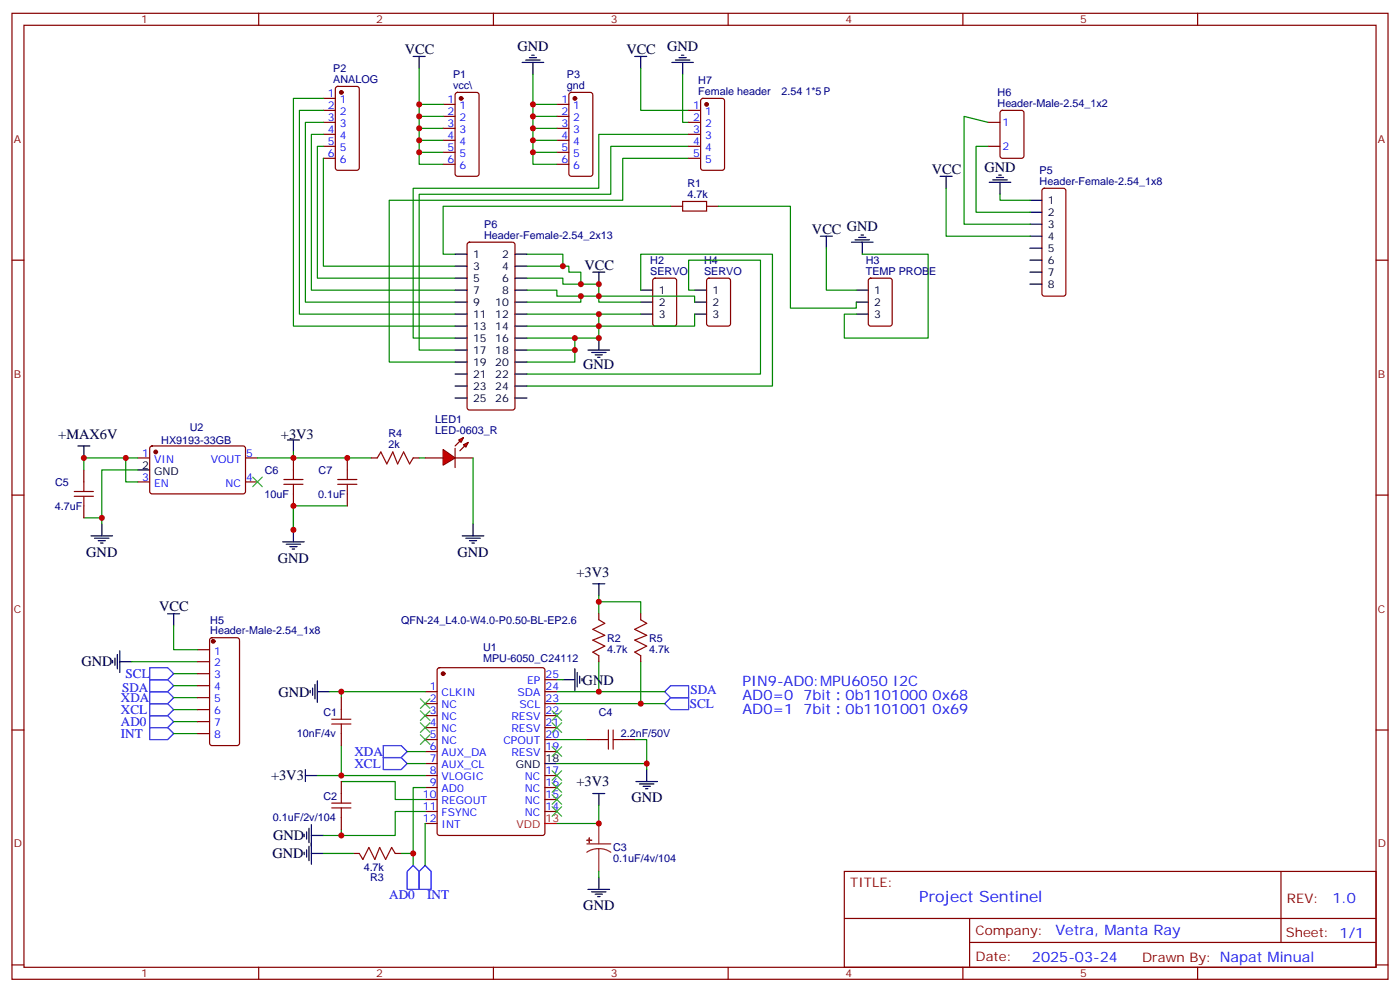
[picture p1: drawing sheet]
<svg xmlns="http://www.w3.org/2000/svg" width="412mm" height="292mm" viewBox="0 0 412 292" stroke-linecap="round" stroke-linejoin="round" font-family="sans-serif">
<g fill="none" stroke="#870000" stroke-width=".35">
<path d="M3.5 3.9h405.4v284.4h-405.4zM7.1 7.4h398.2v277.3h-398.2zM76.2 3.9v3.5M145.3 3.9v3.5M214.5 3.9v3.5M283.6 3.9v3.5M352.8 3.9v3.5M95.2 29h3.6M95.2 32.5h3.6M95.2 36h3.6M95.2 39.5h3.6M99 25.6l.5-.2h5.6l.7 .5v23.5l-.4 .7h-5.9l-.7-.4v-23.6z"/>
<path d="M130.5 30.7h3.6M130.5 34.3h3.6M130.5 37.8h3.6M134.3 27.4l.5-.2h5.6l.7 .4v23.6l-.5 .6-5.8 .1-.7-.5v-23.5zM164 30.7h3.6M164 34.3h3.6M164 37.8h3.6M167.8 27.4l.5-.2h5.6l.7 .4v23.6l-.4 .6-5.9 .1-.7-.5v-23.5zM95.2 43.1h3.6M95.2 46.6h3.6M130.5 41.3h3.6M130.5 44.8h3.6"/>
<path d="M130.5 48.4h3.6M164 41.3h3.6M164 44.8h3.6M164 48.4h3.6M3.5 76.6h3.6M197.6 60.7h3.5M208.1 60.7h3.6M405.3 76.6h3.6M192.5 82.1l.5-.2h5.6l.7 .4v13l-.4 .6-5.9 .1-.7-.5v-12.9zM208.4 82.1l.4-.2h5.7l.6 .4 .1 13-.5 .6-5.9 .1-.6-.5-.1-12.9zM256 82.1l.5-.2h5.6l.7 .4v13l-.4 .6-5.9 .1-.7-.5v-12.9zM40.6 134.8h3.5"/>
<path d="M44.3 131.5l.5-.2h27.1l.4 .7v12.9l-.7 .5-27.1-.1-.4-.6v-12.7zM72.3 134.8h3.5M3.5 145.7h3.6M40.6 141.9h3.5M72.3 141.9h3.5M405.3 145.7h3.6M129 196.7l.5-.2h30.3l.7 .5v48.2l-.4 .7h-30.6l-.7-.4v-48.3zM3.5 214.9h3.6M125.2 203.6h3.6M125.2 207.1h3.6M125.2 210.6h3.6M125.2 214.2h3.6"/>
<path d="M125.2 217.7h3.6M160.5 203.6h3.5M160.5 207.1h3.5M160.5 210.6h3.5M160.5 214.2h3.5M160.5 217.7h3.5M160.5 200.1h3.5M405.3 214.9h3.6M125.2 221.2h3.6M125.2 224.8h3.6M125.2 228.3h3.6M125.2 231.8h3.6"/>
<path d="M125.2 235.3h3.6M125.2 238.9h3.6M160.5 221.2h3.5M160.5 228.3h3.5M160.5 231.8h3.5M160.5 235.3h3.5M160.5 238.9h3.5M125.2 242.4h3.6M248.7 256.5h156.6v28.2h-156.6zM377.3 256.5v20.9M248.7 270.4h156.5M285.6 277.4h119.6"/>
<path d="M285.6 270.4v14.1M3.5 284h3.6M76.2 284.7v3.6M145.3 284.7v3.6M214.5 284.7v3.6M283.6 284.7v3.6M352.8 284.7v3.6M405.3 284h3.6"/>
</g>
<g fill="none" stroke="#000" stroke-width=".35">
<path d="M121.7 16.6h3.5M123.5 16.6v3.5M153.8 18.4h6.4M154.9 17.7h4.2M155.9 17h2.1M156.6 16.3h.7M157 18.4v3.5M187 16.6h3.5M188.7 16.6v3.5M197.9 18.4h6.4M199 17.7h4.2M200 17h2.1"/>
<path d="M200.7 16.3h.7M201.1 18.4v3.5M241.7 69.5h3.5M243.4 69.5v3.6M250.8 71.3h6.4M251.9 70.6h4.2M252.9 69.9h2.2M253.6 69.2h.8M254 71.3v3.5M174.6 80.1h3.6M176.4 80.1v3.5M176.4 99.5v3.5"/>
<path d="M188.7 92.5h3.6M188.7 85.4h3.6M188.7 88.9h3.6M204.6 92.5h3.5M204.6 85.4h3.5M204.6 88.9h3.5M252.2 92.5h3.6M252.2 85.4h3.6M252.2 88.9h3.6M173.2 103h6.4M174.3 103.8h4.2M175.3 104.5h2.1"/>
<path d="M176 105.2h.7M22.9 131.3h3.6M24.7 131.3v3.5M40.6 138.3h3.5M84.7 129.5h3.5M86.4 129.5v3.5M26.8 157.7h6.4M27.9 158.4h4.2M28.9 159.1h2.1M29.6 159.8h.7M30 154.2v3.5M83.3 159.5h6.3"/>
<path d="M86.4 156v3.5M84.3 160.2h4.2M85.4 160.9h2.1M86.1 161.6h.7M174.6 171.8h3.6M176.4 171.8v3.6M33.2 194.4v.7M33.9 193.7v2.1M34.6 192.7v4.2M35.3 194.8h3.5M35.3 191.6v6.3M91.4 203.2v.7"/>
<path d="M92.1 202.5v2.1M92.8 201.5v4.2M93.5 203.6h3.5M93.5 200.4v6.4M90 228.3h3.5M90 226.5v3.5M160.5 224.8h3.5M174.6 233.6h3.6M176.4 233.6v3.5M187.3 230h6.4M188.4 230.8h4.2M189.4 231.5h2.2"/>
<path d="M190.1 232.2h.8M190.5 226.5v3.5M89.6 245.6v.7M90.3 244.9v2.1M91 243.8v4.2M91.7 245.9h3.5M91.7 242.7v6.4M176.4 258.3v3.5M173.2 261.8h6.4M174.3 262.5h4.2M175.3 263.2h2.1M176 263.9h.7"/>
</g>
<g fill="none" stroke="#008700" stroke-width=".35">
<path d="M95.2 29h-8.8v67h47.7M95.2 32.5h-7v60h45.9M95.2 36h-5.2v52.9h44.1M95.2 39.5h-3.5v45.9h42.4M123.5 20.1v10.6h7M123.5 30.7v3.6h7M123.5 34.3v3.5h7M123.5 37.8v3.5h7M157 21.9v8.8h7M157 30.7v3.6h7M157 34.3v3.5h7M157 37.8v3.5h7"/>
<path d="M188.7 20.1v12.4h14.1M201.1 21.9v14.1h1.7M202.8 39.5h-26.4v15.9h-54.7v44.1h12.4M95.2 43.1h-1.7v38.8h40.6M95.2 46.6v31.8h38.9M123.5 41.3v3.5h7M123.5 44.8v3.6h7M157 41.3v3.5h7M157 44.8v3.6h7M202.8 43.1h-22.9v14.1h-56.4v45.8h10.6M202.8 46.6h-19.4v12.3h-68.7v47.7h19.4M155.2 78.4h12.4v1.7h3.5v3.5"/>
<path d="M155.2 74.8h10.6v3.6M197.6 60.7h-67.1v14.1h3.6M211.7 60.7h21.1v30h19.4v-1.8M243.4 73.1v12.3h8.8M254 74.8h19.4v24.7h-24.7v-7h3.5M155.2 81.9h10.6v1.7h10.6v5.3h12.3M155.2 85.4h8.8v1.8h7.1M155.2 88.9h15.9v-1.7h33.5v1.7M155.2 92.5h21.2M169.3 99.5v3.5h-14.1M188.7 92.5h-12.3v7h-21.2M188.7 85.4v-10.6h38.8v38.8h-72.3"/>
<path d="M204.6 85.4h-1.8v-8.8h21.2v33.5h-68.8M204.6 92.5v3.5h-49.4M169.3 103v3.6h-14.1M37 134.8v7.1h3.6M40.6 138.3h-10.6v15.9M40.6 134.8h-15.9v3.5M86.4 133v1.8h-10.6M86.4 134.8h23M24.7 152.4h5.3M86.4 148.9v7.1v-7.1h15.9M176.4 175.4v1.7M38.8 194.8h19.4"/>
<path d="M51.2 198.3h7M176.4 194.8v8.8h-12.4M176.4 180.7v-3.6h12.3v3.6M188.7 194.8v12.3h-24.7M51.2 208.9h7M51.2 205.4h7M51.2 215.9h7M51.2 201.8h7M97 203.6h3.5v1.8M100.5 203.6h24.7M100.5 219.5v8.8M164 217.7h8.9"/>
<path d="M176.4 203.6h19.4M187 217.7h3.5v8.8M188.7 207.1h7.1M93.5 228.3h31.7M100.5 230h15.9v5.3h8.8M119.9 224.8h5.3M119.9 221.2h5.3M125.2 238.9h-8.8v7h-15.9M125.2 231.8h-3.5v22.9M164 224.8h26.5M100.5 244.2v1.7h-5.3M125.2 242.4v12.3"/>
</g>
<path d="M201.1 59.3h7v2.8h-7z" fill="none" stroke="#a10000" stroke-width=".35"/>
<g fill="#870000" stroke="#870000" stroke-width=".35">
<circle cx="100.5" cy="27.2" r=".53"/>
<circle cx="135.8" cy="29" r=".53"/>
<circle cx="169.3" cy="29" r=".53"/>
<circle cx="130.5" cy="198.3" r=".53"/>
<circle cx="45.9" cy="133" r=".53"/>
</g>
<path d="M160.5 242.4h3.5" fill="none" stroke="#f00" stroke-width=".35"/>
<path d="M44.1 196.5h5.3l1.8 1.8-1.8 1.8h-5.3zM44.1 207.1h5.3l1.8 1.8-1.8 1.7h-5.3zM44.1 203.6h5.3l1.8 1.8-1.8 1.7h-5.3zM44.1 210.6h5.3l1.8 1.8-1.8 1.8h-5.3zM44.1 214.2h5.3l1.8 1.7-1.8 1.8h-5.3zM44.1 200.1h5.3l1.8 1.7-1.8 1.8h-5.3zM112.9 219.5h5.3l1.7 1.7-1.7 1.8h-5.3zM195.8 207.1l1.8-1.7h5.2v3.5h-5.2zM195.8 203.6l1.8-1.8h5.2v3.6h-5.2zM112.9 223h5.3l1.7 1.8-1.7 1.7h-5.3zM119.9 256.5l1.8-1.8 1.8 1.8v5.3h-3.6zM125.2 254.7l1.8 1.8v5.3h-3.5v-5.3z" fill="none" stroke="#00f" stroke-width=".35"/>
<g fill="none" stroke="#3c3" stroke-width=".35">
<path d="M74.4 140.4l2.9 2.9M77.3 140.4l-2.9 2.9M123.8 205.7l2.8 2.8M123.8 209.2l2.8 2.9M123.8 212.8l2.8 2.8M123.8 216.3l2.8 2.8M126.6 205.7l-2.8 2.8M126.6 209.2l-2.8 2.9M126.6 212.8l-2.8 2.8M126.6 216.3l-2.8 2.8M162.6 209.2l2.9 2.9M162.6 212.8l2.9 2.8"/>
<path d="M162.6 219.8l2.9 2.8M165.5 209.2l-2.9 2.9M165.5 212.8l-2.9 2.8M165.5 219.8l-2.9 2.8M162.6 237.5l2.9 2.8M162.6 233.9l2.9 2.8M162.6 230.4l2.9 2.8M162.6 226.9l2.9 2.8M165.5 237.5l-2.9 2.8M165.5 233.9l-2.9 2.8M165.5 230.4l-2.9 2.8M165.5 226.9l-2.9 2.8"/>
</g>
<g fill="#f00" stroke="#870000" stroke-width=".35">
<path d="M130.5 132.3l3.6 2.5-3.6 2.1z"/>
<path d="M134.1 132v5.6z"/>
</g>
<g fill="#870000" stroke="#870000" stroke-width=".35">
<path d="M135.5 129.9l-1.4 1.4z"/>
<path d="M135.5 132.7l1.4-1.4z"/>
</g>
<g fill="#f00" stroke="#870000" stroke-width=".35">
<path d="M135.1 129.5l1.4-.7-.7 1.4z"/>
<path d="M136.5 130.9l1.4-.7-.7 1.4z"/>
</g>
<g fill="none" stroke="#870000" stroke-width=".35">
<path d="M202.8 36h3.6M202.8 39.5h3.6M202.8 32.5h3.6M206.6 29.2l.5-.2h5.6l.7 .4v20l-.4 .7h-5.9l-.7-.4v-20zM291 36h3.6M294.8 32.7l.5-.2h5.6l.7 .4v13l-.4 .6-5.9 .1-.7-.5v-12.9zM202.8 43.1h3.6M202.8 46.6h3.6M291 43.1h3.6M307.2 55.6l.4-.2h5.7l.5 .2 .2 .5v30.4l-.3 .5-.4 .2h-5.7l-.5-.3-.2-.4v-30.4zM137.8 71.5l.5-.2h12.7l.6 .4 .1 48.3-.5 .6-12.9 .1-.7-.5v-48.2zM24.7 138.3v3.6"/>
<path d="M86.4 134.8v3.5M102.3 134.8v3.5M109.4 134.8h1.7M121.7 134.8h1.8M125.2 134.8h5.3M134.1 134.8h5.2M24.7 148.9v3.5M86.4 145.4v3.5M102.3 145.4v3.5M58.2 191.2h3.5M58.2 194.8h3.5M58.2 198.3h3.5"/>
<path d="M62 187.9l.4-.2h7.4l.7 .4 .1 30.7-.5 .6-7.7 .1-.6-.5-.1-30.6zM176.4 180.7v1.7M176.4 193v1.8M188.7 180.7v1.7M188.7 193v1.8M58.2 201.8h3.5M58.2 205.4h3.5M58.2 208.9h3.5M58.2 212.4h3.5M58.2 215.9h3.5M100.5 205.4v3.5M100.5 215.9v3.6"/>
<path d="M172.9 217.7h3.5M183.4 217.7h3.6M100.5 230v3.6M100.5 240.6v3.6M104.1 251.2h1.7M116.4 251.2h1.8"/>
</g>
<g fill="none" stroke="#008700" stroke-width=".35">
<path d="M291 36l-7-1.7v31.7h19.4M278.7 55.4v14.1h24.7M291 43.1h-3.5v19.4h15.9M294.6 57.2v1.7h8.8M123.5 134.8h1.7M139.3 134.8v19.4M51.2 184.2v7h7M51.2 212.4h7M164 200.1h1.8M176.4 237.1v5.3h-12.4M95.2 251.2h8.9M118.2 251.2h3.5"/>
<path d="M176.4 256.5v1.8"/>
</g>
<g fill="none" stroke="#000" stroke-width=".35">
<path d="M276.9 51.9h3.6M278.7 51.9v3.5M291.4 53.7h6.3M292.5 53h4.2M293.5 52.2h2.1M294.2 51.5h.7M294.6 53.7v3.5M303.4 58.9h3.5M134.1 74.8h3.5M134.1 78.4h3.5M151.7 74.8h3.5M151.7 78.4h3.5"/>
<path d="M303.4 62.5h3.5M303.4 66h3.5M303.4 69.5h3.5M303.4 73.1h3.5M303.4 76.6h3.5M134.1 81.9h3.5M134.1 85.4h3.5M134.1 88.9h3.5M134.1 92.5h3.5M134.1 96h3.5M134.1 99.5h3.5M151.7 81.9h3.5"/>
<path d="M151.7 85.4h3.5M151.7 88.9h3.5M151.7 92.5h3.5M151.7 96h3.5M151.7 99.5h3.5M303.4 80.1h3.5M303.4 83.6h3.5M134.1 103h3.5M134.1 106.6h3.5M134.1 110.1h3.5M134.1 113.6h3.5M134.1 117.2h3.5"/>
<path d="M151.7 103h3.5M151.7 106.6h3.5M151.7 110.1h3.5M151.7 113.6h3.5M151.7 117.2h3.5M136.2 157.7h6.3M137.2 158.4h4.3M138.3 159.1h2.1M139 159.8h.7M139.3 154.2v3.5M49.4 180.7h3.5M51.2 180.7v3.5"/>
<path d="M169.3 196.9v6.3M170 197.9v4.3M170.7 199v2.1M171.4 199.7v.7M165.8 200.1h3.5M89.6 250.9v.7M90.3 250.2v2.1M91 249.1v4.2M91.7 251.2h3.5M91.7 248v6.4"/>
</g>
<g fill="none" stroke="#a10000" stroke-width=".35">
<path d="M86.4 138.3v2.8M102.3 138.3v2.8M111.1 134.8l1.1-1.8 1.7 3.6 1.8-3.6 1.4 3.6 1.8-3.6 1.7 3.6 1.1-1.8M21.9 146.1h5.6M21.9 144.7h5.6M24.7 141.9v2.8M24.7 146.1v2.8M83.6 142.6h5.7M83.6 141.1h5.7M86.4 142.6v2.8M99.5 142.6h5.6M99.5 141.1h5.6"/>
<path d="M102.3 142.6v2.8M176.4 182.4l1.8 1.1-3.6 1.7 3.6 1.8-3.6 1.4 3.6 1.8-3.6 1.7 1.8 1.1M188.7 182.4l1.8 1.1-3.5 1.7 3.5 1.8-3.5 1.4 3.5 1.8-3.5 1.7 1.7 1.1M97.7 213.1h5.7M97.7 211.7h5.7M100.5 208.9v2.8M100.5 213.1v2.8M176.4 217.7h2.8M179.2 214.9v5.6M180.6 214.9v5.6M180.6 217.7h2.8M97.7 237.8h5.7"/>
<path d="M97.7 236.4h5.7M100.5 233.6v2.8M100.5 237.8v2.8M105.8 251.2l1.1 1.8 1.8-3.6 1.7 3.6 1.4-3.6 1.8 3.6 1.8-3.6 1 1.8"/>
</g>
<path d="M172.9 248.4h7M176.4 249.8l1.8 .2 1.7 .9M176.4 249.8l-1.9 .2-1.6 .9M176.4 242.4v6M176.4 249.8v6.7" fill="none" stroke="#8c2424" stroke-width=".35"/>
<g fill="#8c2424" stroke="#8c2424" stroke-width=".35">
<path d="M172.9 247.3l1.4 .1z"/>
<path d="M173.6 246.6v1.4z"/>
</g>
<g fill="#870000" stroke="#870000" stroke-width=".35">
<circle cx="62.8" cy="188.8" r=".53"/>
<circle cx="208.1" cy="30.7" r=".53"/>
</g>
<g fill="#c00">
<circle cx="176.4" cy="92.5" r=".88"/>
<circle cx="176.4" cy="96" r=".88"/>
<circle cx="176.4" cy="99.5" r=".88"/>
<circle cx="169.3" cy="99.5" r=".88"/>
<circle cx="169.3" cy="103" r=".88"/>
<circle cx="171.1" cy="87.2" r=".88"/>
<circle cx="171.1" cy="83.6" r=".88"/>
<circle cx="157" cy="30.7" r=".88"/>
<circle cx="157" cy="34.3" r=".88"/>
<circle cx="157" cy="37.8" r=".88"/>
<circle cx="157" cy="41.3" r=".88"/>
<circle cx="157" cy="44.8" r=".88"/>
<circle cx="123.5" cy="30.7" r=".88"/>
<circle cx="123.5" cy="34.3" r=".88"/>
<circle cx="123.5" cy="37.8" r=".88"/>
<circle cx="123.5" cy="41.3" r=".88"/>
<circle cx="123.5" cy="44.8" r=".88"/>
<circle cx="176.4" cy="87.2" r=".88"/>
<circle cx="176.4" cy="83.6" r=".88"/>
<circle cx="165.8" cy="78.4" r=".88"/>
<circle cx="190.5" cy="224.8" r=".88"/>
<circle cx="176.4" cy="177.1" r=".88"/>
<circle cx="100.5" cy="203.6" r=".88"/>
<circle cx="100.5" cy="228.3" r=".88"/>
<circle cx="100.5" cy="245.9" r=".88"/>
<circle cx="176.4" cy="203.6" r=".88"/>
<circle cx="188.7" cy="207.1" r=".88"/>
<circle cx="37" cy="134.8" r=".88"/>
<circle cx="24.7" cy="134.8" r=".88"/>
<circle cx="30" cy="152.4" r=".88"/>
<circle cx="86.4" cy="134.8" r=".88"/>
<circle cx="86.4" cy="148.9" r=".88"/>
<circle cx="86.4" cy="156" r=".88"/>
<circle cx="102.3" cy="134.8" r=".88"/>
<circle cx="121.7" cy="251.2" r=".88"/>
<circle cx="176.4" cy="242.4" r=".88"/>
</g>
<text font-size="4.6" fill="#00f" x="270.8" y="265.5">Project Sentinel</text>
<g font-size="4.2">
<text x="119.2" y="15.9">VCC</text>
<text x="152.4" y="15.1">GND</text>
<text x="184.5" y="15.9">VCC</text>
<text x="196.5" y="15.1">GND</text>
<text x="274.5" y="51.2">VCC</text>
<text x="290" y="50.5">GND</text>
<text x="239.2" y="68.8">VCC GND</text>
<text x="172.2" y="79.4">VCC</text>
<text x="171.8" y="108.7">GND</text>
<text x="17.2" y="129.2">+MAX6V</text>
<text x="82.7" y="129.1">+3V3</text>
<text x="25.4" y="163.8">GND</text>
<text x="81.8" y="165.7">GND</text>
<text x="134.8" y="163.9">GND</text>
<text x="169.8" y="169.7">+3V3</text>
<text x="46.9" y="180">VCC</text>
<text x="24" y="196.1">GND</text>
<text x="171.6" y="201.5">GND</text>
<text x="82" y="205">GND</text>
<text x="79.8" y="229.7">+3V3</text>
<text x="169.8" y="231.5">+3V3</text>
<text x="186" y="236">GND</text>
<text x="80.4" y="247.2">GND</text>
<text x="80.3" y="252.6">GND</text>
<text x="171.8" y="267.9">GND</text>
</g>
<g font-size="4.2" fill="#00f">
<text x="218.7" y="201.8">PIN9-AD0:MPU6050 I2C</text>
<text x="218.7" y="206.1">AD0=0</text>
<text x="236.7" y="206.1">7bit：0b1101000 0x68</text>
<text x="218.7" y="210.3">AD0=1</text>
<text x="236.7" y="210.3">7bit：0b1101001 0x69</text>
<text x="392.5" y="265.8">1.0</text>
<text x="310.9" y="275.3">Vetra, Manta Ray</text>
<text x="304" y="283.1">2025-03-24</text>
</g>
<g font-size="3.9" fill="#00f">
<text x="36" y="203.6">SDA</text>
<text x="37" y="199.6">SCL</text>
<text x="35.6" y="206.6">XDA</text>
<text x="203.2" y="208.4">SCL</text>
<text x="203.4" y="204.3">SDA</text>
<text x="35.6" y="210.1">XCL</text>
<text x="35.6" y="213.6">AD0</text>
<text x="35.6" y="217.2">INT</text>
<text x="104.4" y="222.5">XDA</text>
<text x="104.4" y="226">XCL</text>
<text x="114.7" y="264.7">AD0</text>
<text x="125.9" y="264.7">INT</text>
</g>
<g font-size="3.9" fill="#800">
<text x="250.5" y="261.1">TITLE:</text>
<text x="379.1" y="265.8">REV:</text>
<text x="287.4" y="275.3">Company:</text>
<text x="378.7" y="275.9">Sheet: 1/1</text>
<text x="287.4" y="283">Date:</text>
<text x="336.4" y="283.1">Drawn By: Napat Minual</text>
</g>
<g font-size="3.2" fill="#800">
<text x="41.6" y="6.9">1</text>
<text x="110.8" y="6.9">2</text>
<text x="179.9" y="6.9">3</text>
<text x="249.1" y="6.9">4</text>
<text x="318.2" y="6.9">5</text>
<text x="4.1" y="42">A</text>
<text x="405.9" y="42">A</text>
<text x="4.1" y="111.2">B</text>
<text x="405.9" y="111.2">B</text>
<text x="4.1" y="180.3">C</text>
<text x="405.9" y="180.3">C</text>
<text x="4.1" y="249.4">D</text>
<text x="405.9" y="249.4">D</text>
<text x="41.6" y="287.7">1</text>
<text x="110.8" y="287.7">2</text>
<text x="179.9" y="287.7">3</text>
<text x="249.1" y="287.7">4</text>
<text x="318.2" y="287.7">5</text>
</g>
<g font-size="3.2" fill="#000080">
<text x="98.2" y="21.3">P2</text>
<text x="133.5" y="23">P1</text>
<text x="167" y="23">P3</text>
<text x="98.2" y="24.3">ANALOG</text>
<text x="133.5" y="26.1">vcc\</text>
<text x="167" y="26.1">gnd</text>
<text x="205.7" y="27.8">Female header</text>
<text x="205.7" y="24.7">H7</text>
<text x="230.2" y="27.8">2.54 1*5Ｐ</text>
<text x="293.8" y="28.2">H6</text>
<text x="293.8" y="31.4">Header-Male-2.54_1x2</text>
<text x="306.2" y="51.3">P5</text>
<text x="202.5" y="58.2">4.7k</text>
<text x="202.5" y="55.1">R1</text>
<text x="306.2" y="54.4">Header-Female-2.54_1x8</text>
<text x="142.6" y="70.2">Header-Female-2.54_2x13</text>
<text x="142.6" y="67.2">P6</text>
<text x="191.5" y="77.6">H2</text>
<text x="207.4" y="77.6">H4</text>
<text x="255" y="77.6">H3</text>
<text x="191.5" y="80.8">SERVO</text>
<text x="207.4" y="80.8">SERVO</text>
<text x="255" y="80.8">TEMP PROBE</text>
<text x="128.2" y="124.6">LED1</text>
<text x="47.5" y="130.7">HX9193-33GB</text>
<text x="55.9" y="127">U2</text>
<text x="114.4" y="132">2k</text>
<text x="114.4" y="128.8">R4</text>
<text x="128.2" y="127.7">LED-0603_R</text>
<text x="16.2" y="143.1">C5</text>
<text x="78" y="139.6">C6</text>
<text x="93.8" y="139.6">C7</text>
<text x="77.9" y="146.6">10uF</text>
<text x="93.8" y="146.6">0.1uF</text>
<text x="16.1" y="150.1">4.7uF</text>
<text x="61.9" y="183.6">H5</text>
<text x="118.2" y="183.7">QFN-24_L4.0-W4.0-P0.50-BL-EP2.6</text>
<text x="61.9" y="186.7">Header-Male-2.54_1x8</text>
<text x="142.3" y="191.5">U1</text>
<text x="178.9" y="189">R2</text>
<text x="191.2" y="189">R5</text>
<text x="142.3" y="194.9">MPU-6050_C24112</text>
<text x="178.9" y="192.2">4.7k</text>
<text x="191.2" y="192.2">4.7k</text>
<text x="95.2" y="210.6">C1</text>
<text x="176.4" y="210.7">C4</text>
<text x="87.5" y="217.1">10nF/4v</text>
<text x="182.9" y="217.1">2.2nF/50V</text>
<text x="95.2" y="235.3">C2</text>
<text x="80.4" y="241.8">0.1uF/2v/104</text>
<text x="180.6" y="250.6">C3</text>
<text x="107.1" y="256.5">4.7k</text>
<text x="180.6" y="253.7">0.1uF/4v/104</text>
<text x="109" y="259.4">R3</text>
</g>
<g font-size="3.2" fill="#00f">
<text x="96.6" y="28.6">1</text>
<text x="96.6" y="32.1">2</text>
<text x="96.6" y="35.7">3</text>
<text x="100.1" y="30.4">1</text>
<text x="100.1" y="33.9">2</text>
<text x="131.9" y="30.4">1</text>
<text x="131.9" y="33.9">2</text>
<text x="135.4" y="32.1">1</text>
<text x="135.4" y="35.7">2</text>
<text x="165.4" y="30.4">1</text>
<text x="165.4" y="33.9">2</text>
<text x="168.9" y="32.1">1</text>
<text x="168.9" y="35.7">2</text>
<text x="204.2" y="35.7">2</text>
<text x="204.2" y="32.1">1</text>
<text x="207.7" y="33.9">1</text>
<text x="96.6" y="39.2">4</text>
<text x="100.1" y="37.4">3</text>
<text x="100.1" y="41">4</text>
<text x="131.9" y="37.4">3</text>
<text x="131.9" y="41">4</text>
<text x="135.4" y="39.2">3</text>
<text x="165.4" y="37.4">3</text>
<text x="165.4" y="41">4</text>
<text x="168.9" y="39.2">3</text>
<text x="204.2" y="39.2">3</text>
<text x="207.7" y="41">3</text>
<text x="207.7" y="37.4">2</text>
<text x="295.3" y="37.1">1</text>
<text x="96.6" y="42.7">5</text>
<text x="96.6" y="46.2">6</text>
<text x="100.1" y="44.5">5</text>
<text x="131.9" y="44.5">5</text>
<text x="135.4" y="42.7">4</text>
<text x="135.4" y="46.2">5</text>
<text x="165.4" y="44.5">5</text>
<text x="168.9" y="42.7">4</text>
<text x="168.9" y="46.2">5</text>
<text x="204.2" y="46.2">5</text>
<text x="204.2" y="42.7">4</text>
<text x="207.7" y="44.5">4</text>
<text x="295.3" y="44.1">2</text>
<text x="100.1" y="48">6</text>
<text x="131.9" y="48">6</text>
<text x="135.4" y="49.8">6</text>
<text x="165.4" y="48">6</text>
<text x="168.9" y="49.8">6</text>
<text x="207.7" y="48">5</text>
<text x="41.9" y="134.4">1</text>
<text x="45.4" y="136.2">VIN</text>
<text x="62.1" y="136.2">VOUT</text>
<text x="72.5" y="134.4">5</text>
<text x="41.9" y="141.5">3</text>
<text x="45.4" y="143.3">EN</text>
<text x="66.4" y="143.3">NC</text>
<text x="72.5" y="141.5">4</text>
<text x="63" y="192.7">1</text>
<text x="63" y="196.2">2</text>
<text x="63" y="199.7">3</text>
<text x="63" y="203.2">4</text>
<text x="126.6" y="203.2">1</text>
<text x="155.3" y="201.5">EP</text>
<text x="160.7" y="203.2">24</text>
<text x="160.7" y="199.7">25</text>
<text x="63" y="206.8">5</text>
<text x="126.6" y="206.8">2</text>
<text x="130.1" y="205">CLKIN</text>
<text x="130.1" y="208.5">NC</text>
<text x="152.4" y="205">SDA</text>
<text x="153.1" y="208.5">SCL</text>
<text x="160.7" y="206.8">23</text>
<text x="63" y="210.3">6</text>
<text x="63" y="213.8">7</text>
<text x="126.6" y="210.3">3</text>
<text x="126.6" y="213.8">4</text>
<text x="130.1" y="212.1">NC</text>
<text x="130.1" y="215.6">NC</text>
<text x="150.7" y="215.6">RESV</text>
<text x="150.7" y="212.1">RESV</text>
<text x="160.7" y="213.8">21</text>
<text x="160.7" y="210.3">22</text>
<text x="63" y="217.3">8</text>
<text x="126.6" y="217.3">5</text>
<text x="126.6" y="220.9">6</text>
<text x="130.1" y="219.1">NC</text>
<text x="148.3" y="219.1">CPOUT</text>
<text x="160.7" y="220.9">19</text>
<text x="160.7" y="217.3">20</text>
<text x="126.6" y="224.4">7</text>
<text x="126.6" y="227.9">8</text>
<text x="130.1" y="222.6">AUX_DA</text>
<text x="130.1" y="226.2">AUX_CL</text>
<text x="150.7" y="222.6">RESV</text>
<text x="160.7" y="227.9">17</text>
<text x="126.6" y="231.5">9</text>
<text x="130.1" y="229.7">VLOGIC</text>
<text x="130.1" y="233.2">AD0</text>
<text x="154.6" y="233.2">NC</text>
<text x="154.6" y="229.7">NC</text>
<text x="160.7" y="231.5">16</text>
<text x="124.6" y="235">10</text>
<text x="124.6" y="238.5">11</text>
<text x="130.1" y="236.7">REGOUT</text>
<text x="154.6" y="236.7">NC</text>
<text x="160.7" y="238.5">14</text>
<text x="160.7" y="235">15</text>
<text x="124.6" y="242">12</text>
<text x="130.1" y="240.3">FSYNC</text>
<text x="130.1" y="243.8">INT</text>
<text x="154.6" y="240.3">NC</text>
</g>
<g font-size="3.2">
<text x="308.7" y="60">1</text>
<text x="308.7" y="63.5">2</text>
<text x="308.7" y="67.1">3</text>
<text x="308.7" y="70.6">4</text>
<text x="139.3" y="75.9">1</text>
<text x="147.9" y="75.9">2</text>
<text x="308.7" y="74.1">5</text>
<text x="308.7" y="77.6">6</text>
<text x="139.3" y="79.4">3</text>
<text x="139.3" y="82.9">5</text>
<text x="147.9" y="79.4">4</text>
<text x="147.9" y="82.9">6</text>
<text x="308.7" y="81.2">7</text>
<text x="139.3" y="86.5">7</text>
<text x="139.3" y="90">9</text>
<text x="145.9" y="90">10</text>
<text x="147.9" y="86.5">8</text>
<text x="194" y="86.5">1</text>
<text x="194" y="90">2</text>
<text x="209.9" y="86.5">1</text>
<text x="209.9" y="90">2</text>
<text x="257.5" y="86.5">1</text>
<text x="257.5" y="90">2</text>
<text x="308.7" y="84.7">8</text>
<text x="139.3" y="93.5">11</text>
<text x="145.9" y="93.5">12</text>
<text x="194" y="93.5">3</text>
<text x="209.9" y="93.5">3</text>
<text x="257.5" y="93.5">3</text>
<text x="139.3" y="97">13</text>
<text x="139.3" y="100.6">15</text>
<text x="145.9" y="97">14</text>
<text x="145.9" y="100.6">16</text>
<text x="139.3" y="104.1">17</text>
<text x="139.3" y="107.6">19</text>
<text x="145.9" y="104.1">18</text>
<text x="145.9" y="107.6">20</text>
<text x="139.3" y="111.2">21</text>
<text x="145.9" y="111.2">22</text>
<text x="139.3" y="114.7">23</text>
<text x="139.3" y="118.2">25</text>
<text x="145.9" y="114.7">24</text>
<text x="145.9" y="118.2">26</text>
<text x="41.9" y="138">2</text>
<text x="45.4" y="139.7">GND</text>
<text x="151.9" y="226.2">GND</text>
<text x="160.7" y="224.4">18</text>
</g>
<g font-size="3.2" fill="#f00">
<text x="152.1" y="243.8">VDD</text>
<text x="160.7" y="242">13</text>
</g>
</svg>
